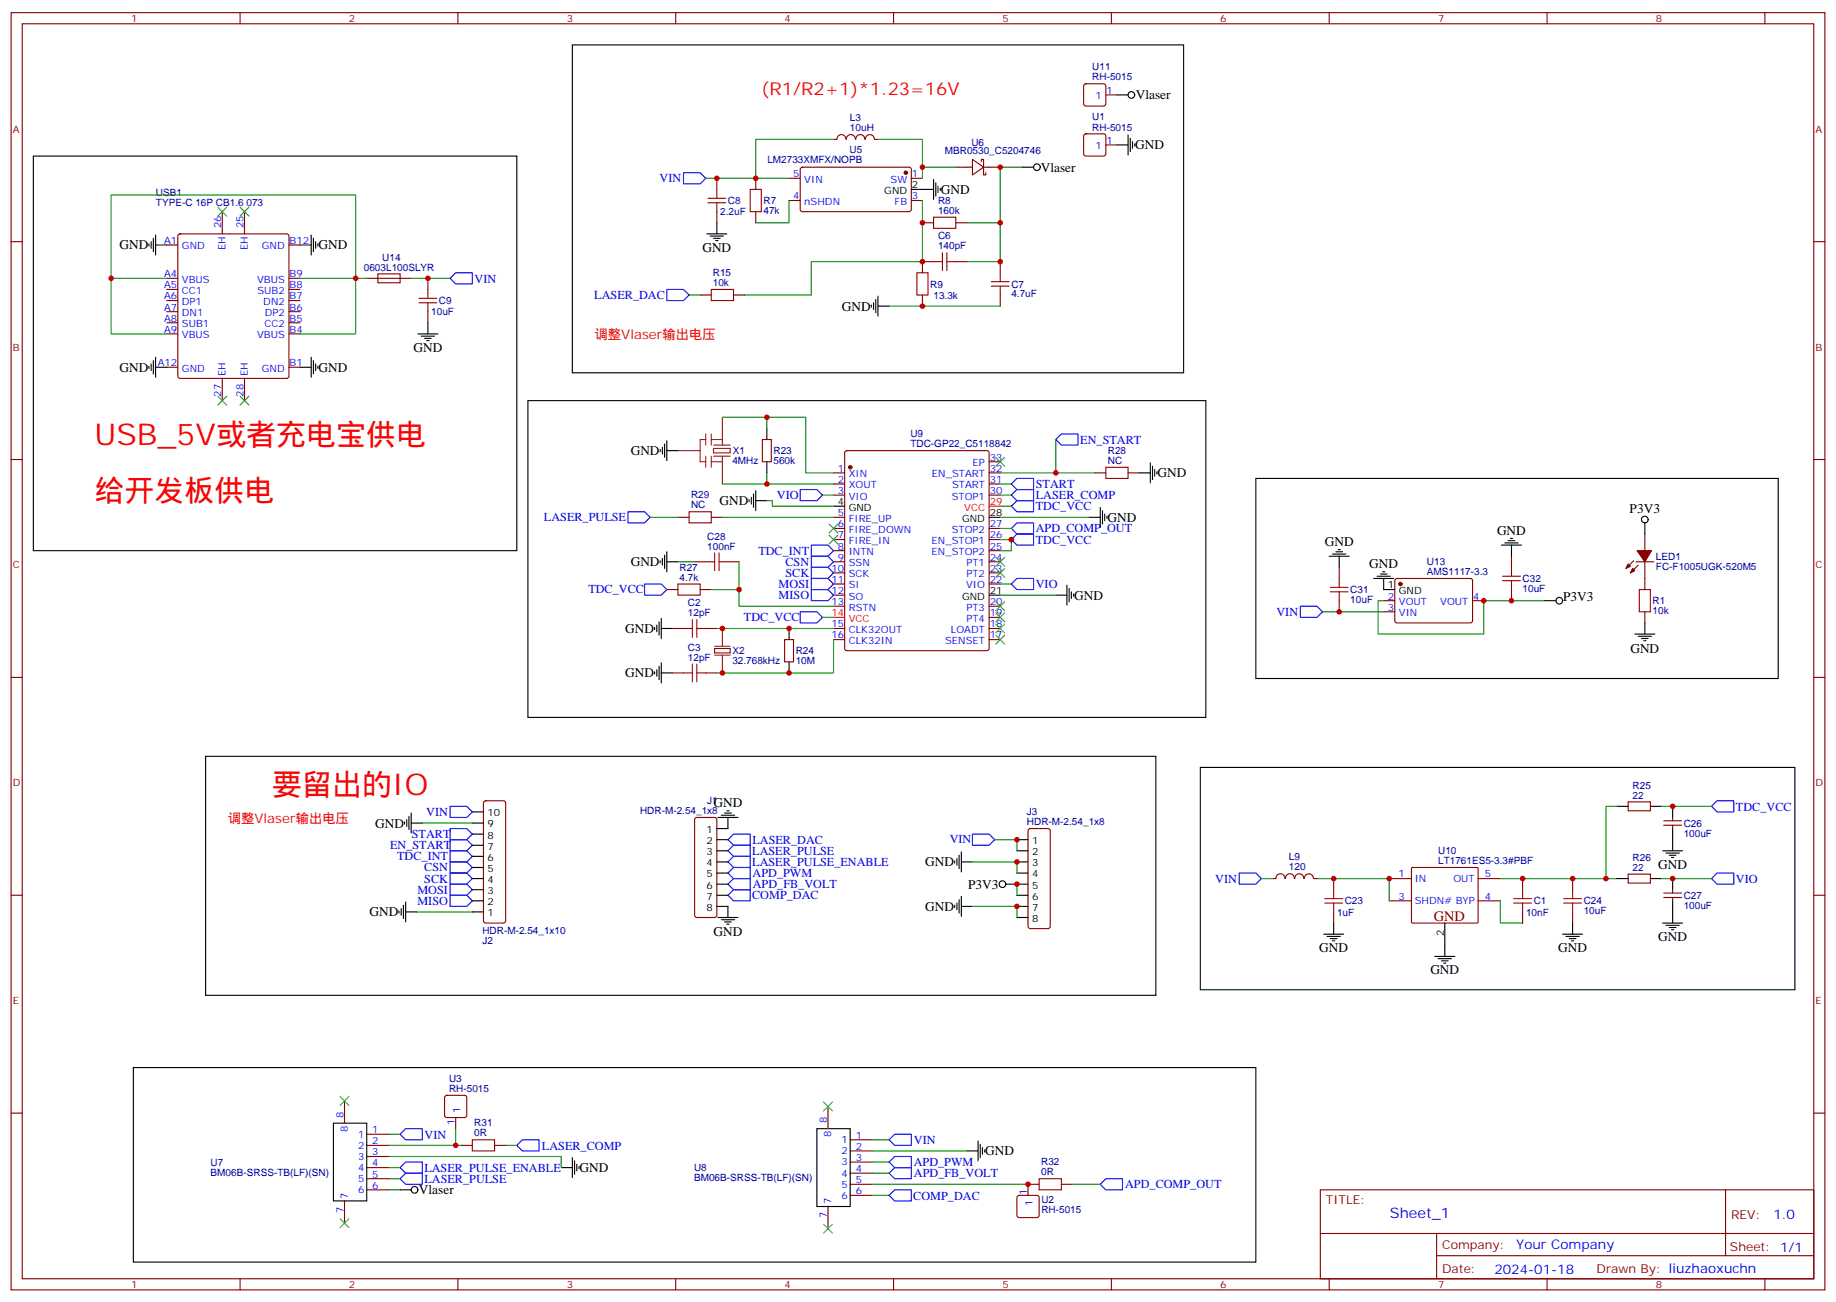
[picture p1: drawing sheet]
<svg xmlns="http://www.w3.org/2000/svg" width="583mm" height="413mm" viewBox="0 0 583 413" stroke-linecap="round" stroke-linejoin="round" font-family="sans-serif">
<g fill="none" stroke="#870000" stroke-width=".35">
<path d="M3.5 4h575.8v405.4h-575.8zM7.1 7.5h568.6v398.3h-568.6zM76.2 4v3.5M145.3 4v3.5M214.5 4v3.5M283.6 4v3.5M352.8 4v3.5M421.9 4v3.5M491.1 4v3.5M560.2 4v3.5M344.2 26.8l.5-.2h5.6l.5 .2 .2 .5v5.6l-.2 .5-.5 .3h-5.6l-.5-.3-.2-.5v-5.6zM351 30.1h3.5"/>
<path d="M227.5 56.6v3.5M239.9 56.6v3.5M250.5 56.6h3.5M254.2 53.3l.5-.2h34.1l.5 .7-.1 12.9-.6 .5-34.2-.1-.4-.6v-12.7zM264.6 44.2h1M265.7 44.2a1.41 1.41 0 0 1 1.4-1.5 1.41 1.41 0 0 1 1.4 1.5M268.7 44.2a1.41 1.41 0 0 1 1.4-1.5 1.41 1.41 0 0 1 1.4 1.5M271.7 44.2a1.41 1.41 0 0 1 1.4-1.5 1.41 1.41 0 0 1 1.4 1.5M274.7 44.2a1.41 1.41 0 0 1 1.4-1.5 1.41 1.41 0 0 1 1.4 1.5M277.6 44.2h1.1M289.3 56.6h3.5M303.4 53.1h5.3"/>
<path d="M308.7 50.6l3.5 2.5-3.5 2.4zM311.5 51.3v-.7h.7v4.9h.7v-.7M312.2 53.1h5.3M344.2 42.7l.5-.2h5.6l.5 .2 .2 .5v5.6l-.2 .5-.5 .2h-5.6l-.5-.2-.2-.5v-5.6zM351 46h3.5M3.5 76.7h3.6M52.9 77.8h3.5M56.7 74.4l.4-.2h33.9l.5 .2 .2 .5v44.5l-.2 .5-.5 .2h-33.9l-.4-.2-.3-.5v-44.5zM70.6 67.2v7M77.6 67.2v7M91.7 77.8h3.5M227.5 67.2v3.5"/>
<path d="M239.9 67.2v3.5M250.5 63.6h3.5M289.3 63.6h3.5M292.8 70.7h3.5M303.4 70.7h3.5M575.7 76.7h3.6M52.9 98.9h3.5M52.9 95.4h3.5M52.9 91.9h3.5M52.9 88.3h3.5M91.7 98.9h3.5M91.7 95.4h3.5"/>
<path d="M91.7 91.9h3.5M91.7 88.3h3.5M116.4 88.3h14.1M135.8 88.3v3.6M135.8 98.9v3.5M222.2 93.6h3.6M232.8 93.6h3.6M292.8 93.6v3.6M296.3 83h-3.5v3.6M303.4 83h3.5M317.5 83v3.6M317.5 93.6v3.6"/>
<path d="M52.9 116.6h3.5M52.9 106h3.5M52.9 102.4h3.5M91.7 116.6h3.5M91.7 106h3.5M91.7 102.4h3.5M70.6 120.1v7M77.6 120.1v7M242 139.5h2.8v7h-2.8zM3.5 145.8h3.6M264.6 150.1h3.5M264.6 153.6h3.5"/>
<path d="M264.6 157.1h3.5M268.3 143.2l.5-.2h44.5l.5 .2 .2 .5v62.1l-.3 .5-.4 .2h-44.5l-.5-.2-.2-.5v-62.1zM314 150.1h3.5M314 153.6h3.5M314 157.1h3.5M314 146.5h3.5M347.5 150.1h3.5M358.1 150.1h3.5M575.7 145.8h3.6M215.2 164.2h3.5M220.5 178.3h3.5M225.8 164.2h3.5"/>
<path d="M231.1 178.3h3.5M264.6 164.2h3.5M264.6 167.7h3.5M264.6 171.2h3.5M264.6 174.8h3.5M264.6 178.3h3.5M314 167.7h3.5M314 171.2h3.5M314 174.8h3.5M314 178.3h3.5M479.8 176.5v3.6M518.6 177.9l-2.5 2.5"/>
<path d="M519.3 178.3h5.6M520 179.4l-2.5 2.4M522.1 169.5v5.3M522.1 178.3v8.8M211.7 187.1h3.5M213.4 199.5h3.6M222.2 187.1h3.6M224 199.5h3.5M264.6 181.8h3.5M264.6 185.3h3.5M264.6 188.9h3.5M264.6 192.4h3.5"/>
<path d="M264.6 199.5h3.5M314 181.8h3.5M314 185.3h3.5M314 192.4h3.5M314 199.5h3.5M314 195.9h3.5M425.1 180.1v3.5M425.1 190.6v3.6M439.2 190.6h3.5M439.2 194.2h3.5M443 183.8l.4-.2h23.6l.4 .7v13l-.7 .4-23.5-.1-.5-.6v-12.7zM467.4 190.6h3.6"/>
<path d="M479.8 187.1v3.5M522.1 194.2v3.5M3.5 215h3.6M213.4 213.6h3.6M224 213.6h3.5M226.8 205.8h5v1.4h-5zM249.1 203h2.8v7h-2.8zM264.6 203h3.5M314 203h3.5M575.7 215h3.6M153.7 254.3l.5-.2h5.6l.5 .2 .2 .5v37.4l-.2 .5-.5 .2h-5.6l-.5-.2-.2-.5v-37.4zM220.7 259.6l.5-.2h5.6l.5 .2 .2 .5v30.4l-.2 .5-.5 .2h-5.6l-.5-.3-.2-.4v-30.4z"/>
<path d="M516.8 254.5h7.1v2.8h-7.1zM530.9 259.4v1.1M326.6 263.2l.4-.2h5.7l.5 .2 .2 .5v30.3l-.3 .5-.4 .2h-5.7l-.5-.2-.2-.5v-30.3zM403.9 278.8h1.1M405 278.8a1.41 1.41 0 0 1 1.4-1.5 1.41 1.41 0 0 1 1.4 1.5M408 278.8a1.41 1.41 0 0 1 1.4-1.5 1.41 1.41 0 0 1 1.4 1.5M411 278.8a1.41 1.41 0 0 1 1.4-1.5 1.41 1.41 0 0 1 1.4 1.5M414.1 278.8a1.41 1.41 0 0 1 1.4-1.5 1.41 1.41 0 0 1 1.4 1.5M417 278.8h1M423.3 278.8v3.6M441 278.8h7M448.1 275.5l.3-.2 20.6 .1 .2 .3-.1 17.1-.3 .1h-20.6l-.2-.3z"/>
<path d="M469.2 278.8h7M483.3 278.8v3.6M499.2 278.8v3.6M516.8 277.4h7.1v2.8h-7.1zM528.1 261.9h5.7M528.1 260.5h5.7M530.9 261.9v1.1M3.5 284.1h3.6M423.3 289.4v3.5M441 285.9h7M469.2 285.9h7M483.3 289.4v3.5"/>
<path d="M499.2 289.4v3.5M528.1 284.8h5.7M528.1 283.4h5.7M530.9 282.4v1M530.9 284.8v1.1M575.7 284.1h3.6M3.5 353.3h3.6M109.4 349.4v7M116.4 360h7.1M141.3 347.8l.5-.2h5.7l.5 .2 .2 .5v5.7l-.3 .5-.4 .2h-5.7l-.5-.3-.2-.4v-5.7zM144.6 354.7v3.5M262.8 351.2v7"/>
<path d="M575.7 353.3h3.6M116.4 363.5h7.1M116.4 367h7.1M116.4 370.6h7.1M116.4 374.1h7.1M116.4 377.6h7.1M146.4 363.5h3.5M157 363.5h3.5M269.9 361.7h7M269.9 365.3h7M269.9 368.8h7M269.9 372.3h7"/>
<path d="M269.9 375.8h7M269.9 379.4h7M323 379.6l.5-.2h5.6l.5 .2 .2 .5v5.6l-.2 .5-.5 .2h-5.6l-.5-.2-.2-.5v-5.6zM329.8 375.8h-3.5v3.6M336.9 375.8h3.5M419.1 377.6h156.6v28.2h-156.6zM547.7 377.6v20.9M109.4 381.1v7.1M262.8 382.9v7.1M419.1 391.5h156.5M456 398.5h119.6M456 391.5v14.1"/>
<path d="M76.2 405.8v3.6M145.3 405.8v3.6M214.5 405.8v3.6M283.6 405.8v3.6M352.8 405.8v3.6M421.9 405.8v3.6M491.1 405.8v3.6M560.2 405.8v3.6"/>
</g>
<g fill="#870000" stroke="#870000" stroke-width=".35">
<path d="M518.2 180.4l.7 .7-1.4 .7z"/>
<path d="M516.8 179l.7 .7-1.4 .7z"/>
<path d="M519.6 174.8h4.6l-2.1 3.5z"/>
<circle cx="287.5" cy="54.8" r=".53"/>
<circle cx="269.9" cy="148.3" r=".53"/>
<circle cx="444.5" cy="185.3" r=".53"/>
</g>
<g fill="none" stroke="#000" stroke-width=".35">
<path d="M181.7 14.3h194v104h-194zM354.5 30.1h3.6M10.6 49.5h153.4v125.3h-153.4zM296.3 56.9v6.4M297 58v4.2M297.7 59.1v2.1M298.4 59.8v.7M324.6 53.1h3.5M354.5 46h3.6M358.1 42.8v6.4M358.8 43.9v4.2M359.5 44.9v2.2"/>
<path d="M360.2 45.6v.8M47.3 77.4v.7M48 76.7v2.1M48.7 75.6v4.3M49.4 77.8h3.5M49.4 74.6v6.3M95.2 77.8h3.6M98.8 74.6v6.3M99.5 75.6v4.3M100.2 76.7v2.1M100.9 77.4v.7M224.4 74.2h6.3"/>
<path d="M225.4 74.9h4.3M226.5 75.6h2.1M227.2 76.3h.7M227.5 70.7v3.5M289.3 60.1h7M276.6 96.8v.7M277.3 96.1v2.1M278 95v4.3M278.7 97.2h3.5M278.7 94v6.3M47.3 116.2v.7M48 115.5v2.1"/>
<path d="M48.7 114.4v4.3M49.4 113.4v6.3M49.4 116.6h3.5M95.2 116.6h3.6M98.8 113.4v6.3M99.5 114.4v4.3M100.2 115.5v2.1M100.9 116.2v.7M132.6 106h6.4M133.7 106.7h4.2M134.8 107.4h2.1M135.5 108.1h.7"/>
<path d="M135.8 102.4v3.6M167.6 127.1h215.2v100.6h-215.2zM211.7 139.8v6.4M243.4 136v3.5M209.5 142.7v.7M210.3 142v2.1M211 140.9v4.2M211.7 143h3.5M237.8 158.5v.7M238.5 157.8v2.1M239.2 156.8v4.2M239.9 158.9h3.5"/>
<path d="M239.9 155.7v6.4M243.4 146.5v3.6M361.6 150.1h3.5M365.1 146.9v6.3M365.8 148v4.2M366.5 149v2.1M367.2 149.7v.7M398.6 151.8h165.8v63.5h-165.8zM209.5 177.9v.7M210.3 177.2v2.2M211 176.2v4.2M211.7 175.1v6.4"/>
<path d="M211.7 178.3h3.5M264.6 160.7h3.5M314 164.2h3.5M345.7 164.2h3.5M349.2 161v6.4M350 162.1v4.2M350.7 163.1v2.1M351.4 163.8v.7M421.9 176.5h6.4M423 175.8h4.2M424 175.1h2.2M424.7 174.4h.7"/>
<path d="M425.1 176.5v3.6M476.6 173h6.4M477.7 172.3h4.2M478.7 171.6h2.1M479.4 170.9h.7M479.8 173v3.5M522.1 165.9v3.6M207.8 199.1v.7M208.5 198.4v2.1M209.2 197.3v4.3M209.9 199.5h3.5M209.9 196.3v6.3"/>
<path d="M250.5 199.5v3.5M314 188.9h3.5M335.1 188.9h3.6M338.7 185.7v6.4M339.4 186.8v4.2M340.1 187.8v2.1M340.8 188.5v.7M436 183.6h6.4M437.1 182.9h4.2M438.1 182.2h2.2M438.9 181.5h.7M439.2 183.6v3.5h3.5"/>
<path d="M490.4 190.6h3.5M522.1 197.7v3.5M207.8 213.2v.7M208.5 212.5v2.1M209.2 211.5v4.2M209.9 210.4v6.3M209.9 213.6h3.5M250.5 210v3.6M518.9 201.2h6.4M520 201.9h4.2M521.1 202.6h2.1M521.8 203.3h.7"/>
<path d="M65.3 240h301.6v75.9h-301.6zM129.8 259.1v4.2M130.5 258v6.4M149.9 257.7h3.6M227.9 259.4h6.3M229 258.7h4.2M230 258h2.1M230.7 257.3h.7M231.1 259.4v3.6h-3.6M381 243.6h188.7v70.5h-188.7zM513.3 255.9h3.5M523.9 255.9h3.5"/>
<path d="M530.9 255.9v3.5M128.4 260.8v.7M129.1 260.1v2.2M130.5 261.2h3.6M149.9 278.8h3.6M149.9 275.3h3.6M149.9 271.8h3.6M149.9 268.3h3.6M149.9 264.7h3.6M149.9 261.2h3.6M227.5 270h3.6M227.5 273.5h3.6"/>
<path d="M227.5 266.5h3.6M227.5 277.1h3.6M303 273.2v.7M303.7 272.5v2.1M304.4 271.4v4.3M305.2 273.5h3.5M305.2 270.4v6.3M322.8 270h3.5M322.8 273.5h3.5M322.8 266.5h3.5M322.8 277.1h3.5M513.3 278.8h3.5"/>
<path d="M523.9 278.8h3.5M527.8 270h6.3M528.8 270.7h4.2M529.9 271.4h2.1M530.6 272.1h.7M530.9 263v7M530.9 278.8v3.6M126.6 289.1v.7M127.4 288.4v2.1M128.1 287.3v4.2M128.8 289.4h3.5M128.8 286.2v6.4"/>
<path d="M149.9 289.4h3.6M149.9 285.9h3.6M149.9 282.4h3.6M227.5 280.6h3.6M227.5 284.1h3.6M227.5 287.7h3.6v3.5M227.9 291.2h6.3M229 291.9h4.2M230 292.6h2.1M230.7 293.3h.7M303 287.3v.7M303.7 286.6v2.1"/>
<path d="M304.4 285.5v4.3M305.2 284.5v6.3M305.2 287.7h3.5M319.3 280.6h7M322.8 284.1h3.5M322.8 287.7h3.5M322.8 291.2h3.5M420.2 296.5h6.3M421.2 297.2h4.2M422.3 297.9h2.1M423 298.6h.7M423.3 292.9v3.6"/>
<path d="M458.6 292.9v10.6M496 296.5h6.4M497.1 297.2h4.2M498.1 297.9h2.1M498.8 298.6h.7M499.2 292.9v3.6M527.8 292.9h6.3M528.8 293.7h4.2M529.9 294.4h2.1M530.6 295.1h.7M530.9 285.9v7M455.4 303.5h6.4"/>
<path d="M456.5 304.2h4.2M457.6 304.9h2.1M458.3 305.6h.7M42.3 338.8h356.3v61.7h-356.3zM105.8 356.4h10.6v24.7h-10.6zM259.3 358.2h10.6v24.7h-10.6zM127 377.6h3.5M178.2 370.6h3.5M181.7 367.4v6.3M182.4 368.4v4.3M183.1 369.5v2.1M183.8 370.2v.7"/>
<path d="M306.9 365.3h3.5M310.4 362.1v6.3M311.1 363.1v4.3M311.9 364.2v2.1M312.6 364.9v.7"/>
<circle cx="359.1" cy="30.1" r="1.06"/>
<circle cx="329.1" cy="53.1" r="1.06"/>
<circle cx="522.1" cy="164.9" r="1.06"/>
<circle cx="494.9" cy="190.6" r="1.06"/>
<circle cx="318.2" cy="280.6" r="1.06"/>
<circle cx="131.6" cy="377.6" r="1.06"/>
</g>
<g fill="none" stroke="#a10000" stroke-width=".35">
<path d="M224.7 64.3h5.7M224.7 62.9h5.7M227.5 60.1v2.8M227.5 64.3v2.9M238.1 60.1h3.6v7.1h-3.6zM296.3 68.9h7.1v3.6h-7.1zM119.9 86.9h7.1v2.8h-7.1zM133 96.1h5.6M133 94.7h5.6M135.8 91.9v2.8M135.8 96.1v2.8M225.8 91.9h7v3.5h-7z"/>
<path d="M291 86.6h3.6v7h-3.6zM296.3 83h2.9M299.2 80.2v5.7M300.6 83h2.8M300.6 80.2v5.7M314.7 90.8h5.6M314.7 89.4h5.6M317.5 86.6v2.8M317.5 90.8v2.8M351 148.3h7.1v3.5h-7.1zM218.7 162.4h7.1v3.5h-7.1zM224 178.3h2.8"/>
<path d="M226.8 175.5v5.6M228.2 175.5v5.6M228.2 178.3h2.9M215.2 185.3h7v3.6h-7zM217 199.5h2.8M219.8 196.6v5.7M221.2 199.5h2.8M221.2 196.6v5.7M422.3 187.8h5.6M422.3 186.4h5.6M425.1 183.6v2.8M425.1 187.8v2.8"/>
<path d="M477 184.3h5.6M477 182.9h5.6M479.8 180.1v2.8M479.8 184.3v2.8M520.3 187.1h3.6v7.1h-3.6zM217 213.6h2.8M219.8 210.7v5.7M221.2 210.7v5.7M221.2 213.6h2.8M420.5 286.6h5.7M420.5 285.2h5.7M423.3 282.4v2.8"/>
<path d="M423.3 286.6v2.8M480.5 286.6h5.6M480.5 285.2h5.6M483.3 282.4v2.8M483.3 286.6v2.8M496.4 286.6h5.6M496.4 285.2h5.6M499.2 282.4v2.8M499.2 286.6v2.8M149.9 361.7h7.1v3.6h-7.1zM329.8 374.1h7.1v3.5h-7.1z"/>
</g>
<g fill="none" stroke="#008700" stroke-width=".35">
<path d="M224 56.6h26.5M264.6 44.2h-24.7v12.4M278.7 44.2h14.1v12.4M292.8 53.1h10.6M324.6 53.1h-7.1v17.6h-10.6M250.5 63.6v7.1h-10.6M292.8 63.6v19.4h-35.3v10.6h-21.1M317.5 70.7v12.3h-10.6M35.3 88.3v-26.4h77.6v44.1h-17.7M52.9 88.3h-17.6v17.7h17.6M95.2 88.3h21.2M130.5 88.3h12.4"/>
<path d="M218.7 93.6h3.5M282.2 97.2h35.3M229.3 132.4h14.1v3.6M243.4 132.4h12.4v17.7h8.8M335.1 139.5v10.6M229.3 153.6h35.3M243.4 158.9h1.8v1.8h19.4M243.4 150.1v3.5M261.1 157.1h3.5M317.5 153.6h3.5M317.5 157.1h3.5M317.5 150.1h30"/>
<path d="M206.4 164.2h8.8M215.2 178.3h5.3M229.3 164.2h35.3M234.6 178.3v8.8h-8.8M317.5 171.2h3.5v3.6h-3.5M317.5 160.7h3.5M317.5 164.2h28.2M317.5 167.7h3.5M227.5 199.5h37.1M234.6 187.1v5.3h30M261.1 195.9h3.5M317.5 185.3h3.5"/>
<path d="M317.5 188.9h17.6M419.8 194.2h19.4M439.2 190.6h-1.8v10.6h33.6v-10.6h19.4M264.6 203v10.6h-37.1M513.3 255.9h-3.5v22.9M527.4 255.9h15.9M134.1 261.2h15.8M308.7 273.5h14.1v3.6M315.7 266.5h7.1v3.5M400.4 278.8h3.5M418 278.8h23v7.1M476.2 278.8h37.1"/>
<path d="M527.4 278.8h15.9M132.3 289.4h17.6M308.7 287.7h14.1v3.5M322.8 280.6v3.5M476.2 285.9v7h7.1M123.5 360h3.5M144.6 358.2v5.3M123.5 367h54.7v3.6M123.5 370.6h3.5M123.5 374.1h3.5M123.5 377.6h3.5M123.5 363.5h22.9"/>
<path d="M160.5 363.5h3.5M276.9 361.7h5.3M276.9 365.3h30M276.9 368.8h5.3M276.9 372.3h5.3M276.9 379.4h5.3M276.9 375.8h49.4M340.4 375.8h8.8"/>
</g>
<g fill="none" stroke="#00f" stroke-width=".35">
<path d="M217 54.8h5.2l1.8 1.8-1.8 1.7h-5.2zM142.9 88.3l1.7-1.7h5.3v3.5h-5.3zM211.7 91.9h5.3l1.7 1.7-1.7 1.8h-5.3zM335.1 139.5l1.8-1.8h5.3v3.6h-5.3zM254 155.4h5.3l1.8 1.7-1.8 1.8h-5.3zM322.8 158.9h5.3v3.5h-5.3l-1.8-1.7zM322.8 155.4h5.3v3.5h-5.3l-1.8-1.8zM322.8 151.8h5.3v3.6h-5.3l-1.8-1.8zM199.3 162.4h5.3l1.8 1.8-1.8 1.7h-5.3zM257.5 173h5.3l1.8 1.8-1.8 1.7h-5.3zM257.5 176.5h5.3l1.8 1.8-1.8 1.8h-5.3zM321 171.2l1.8-1.7h5.3v3.5h-5.3z"/>
<path d="M322.8 165.9h5.3v3.6h-5.3l-1.8-1.8zM204.6 185.3h5.3l1.8 1.8-1.8 1.8h-5.3zM254 194.2h5.3l1.8 1.7-1.8 1.8h-5.3zM257.5 180.1h5.3l1.8 1.7-1.8 1.8h-5.3zM257.5 183.6h5.3l1.8 1.7-1.8 1.8h-5.3zM257.5 187.1h5.3l1.8 1.8-1.8 1.7h-5.3zM322.8 183.6h5.3v3.5h-5.3l-1.8-1.8zM412.7 192.4h5.3l1.8 1.8-1.8 1.7h-5.3zM142.9 255.9h5.3l1.7 1.8-1.7 1.7h-5.3zM543.3 255.9l1.7-1.8h5.3v3.6h-5.3zM142.9 270h5.3l1.7 1.8-1.7 1.7h-5.3zM142.9 273.5h5.3l1.7 1.8-1.7 1.8h-5.3z"/>
<path d="M142.9 277.1h5.3l1.7 1.7-1.7 1.8h-5.3zM142.9 266.5h5.3l1.7 1.8-1.7 1.7h-5.3zM142.9 263h5.3l1.7 1.7-1.7 1.8h-5.3zM231.1 266.5l1.7-1.8h5.3v3.6h-5.3zM231.1 273.5l1.7-1.7h5.3v3.5h-5.3zM232.8 268.3h5.3v3.5h-5.3l-1.7-1.8zM232.8 275.3h5.3v3.5h-5.3l-1.7-1.7zM308.7 264.7h5.3l1.7 1.8-1.7 1.8h-5.3zM393.3 277.1h5.3l1.8 1.7-1.8 1.8h-5.3zM543.3 278.8l1.7-1.7h5.3v3.5h-5.3zM142.9 280.6h5.3l1.7 1.8-1.7 1.7h-5.3zM142.9 284.1h5.3l1.7 1.8-1.7 1.8h-5.3z"/>
<path d="M231.1 280.6l1.7-1.8h5.3v3.6h-5.3zM231.1 284.1l1.7-1.7h5.3v3.5h-5.3zM128.8 358.2h5.3v3.5h-5.3l-1.8-1.7zM127 374.1l1.8-1.8h5.3v3.5h-5.3zM127 370.6l1.8-1.8h5.3v3.5h-5.3zM164 363.5l1.8-1.8h5.3v3.6h-5.3zM282.2 361.7l1.8-1.7h5.3v3.5h-5.3zM282.2 368.8l1.8-1.8h5.3v3.6h-5.3zM282.2 379.4l1.8-1.8h5.3v3.5h-5.3zM282.2 372.3l1.8-1.7h5.3v3.5h-5.3zM349.2 375.8l1.8-1.7h5.3v3.5h-5.3z"/>
</g>
<path d="M314 160.7h3.5M264.6 195.9h3.5" fill="none" stroke="#f00" stroke-width=".35"/>
<g fill="none" stroke="#8c2424" stroke-width=".35">
<path d="M224 137.7v3.6M224 139.5h-1.8v7h1.8M225.8 137.7v3.6M225.8 139.5h3.5M229.3 132.4v8.9M215.2 143h7M224 144.8v3.5M225.8 144.8v3.5M225.8 146.5h3.5M226.5 142.3h5.3v1.4h-5.3zM226.5 141.3h5.3M226.5 144.8h5.3"/>
<path d="M229.3 144.8v8.8M229.3 199.5v5.6M226.8 207.9h5M226.8 205.1h5M229.3 207.9v5.7"/>
</g>
<g fill="none" stroke="#3c3" stroke-width=".35">
<path d="M69.1 65.8l2.9 2.8M72 65.8l-2.9 2.8M76.2 65.8l2.8 2.8M79 65.8l-2.8 2.8M69.1 125.7l2.9 2.9M72 125.7l-2.9 2.9M76.2 125.7l2.8 2.9M79 125.7l-2.8 2.9M316.1 145.1l2.8 2.9M318.9 145.1l-2.8 2.9M263.2 166.3l2.8 2.8M263.2 169.8l2.8 2.8"/>
<path d="M266 166.3l-2.8 2.8M266 169.8l-2.8 2.8M316.1 176.9l2.8 2.8M318.9 176.9l-2.8 2.8M316.1 198l2.8 2.9M316.1 194.5l2.8 2.8M316.1 191l2.8 2.8M316.1 180.4l2.8 2.8M318.9 198l-2.8 2.9M318.9 194.5l-2.8 2.8M318.9 191l-2.8 2.8M318.9 180.4l-2.8 2.8"/>
<path d="M316.1 201.6l2.8 2.8M318.9 201.6l-2.8 2.8M107.9 348l2.9 2.8M110.8 348l-2.9 2.8M261.4 349.7l2.8 2.9M264.2 349.7l-2.8 2.9M107.9 386.8l2.9 2.8M110.8 386.8l-2.9 2.8M261.4 388.5l2.8 2.9M264.2 388.5l-2.8 2.9"/>
</g>
<g fill="#c00">
<circle cx="292.8" cy="53.1" r=".88"/>
<circle cx="317.5" cy="53.1" r=".88"/>
<circle cx="292.8" cy="83" r=".88"/>
<circle cx="292.8" cy="70.7" r=".88"/>
<circle cx="317.5" cy="70.7" r=".88"/>
<circle cx="317.5" cy="83" r=".88"/>
<circle cx="292.8" cy="97.2" r=".88"/>
<circle cx="239.9" cy="56.6" r=".88"/>
<circle cx="227.5" cy="56.6" r=".88"/>
<circle cx="423.3" cy="278.8" r=".88"/>
<circle cx="441" cy="278.8" r=".88"/>
<circle cx="499.2" cy="278.8" r=".88"/>
<circle cx="509.8" cy="278.8" r=".88"/>
<circle cx="530.9" cy="255.9" r=".88"/>
<circle cx="530.9" cy="278.8" r=".88"/>
<circle cx="243.4" cy="153.6" r=".88"/>
<circle cx="243.4" cy="132.4" r=".88"/>
<circle cx="250.5" cy="199.5" r=".88"/>
<circle cx="250.5" cy="213.6" r=".88"/>
<circle cx="229.3" cy="213.6" r=".88"/>
<circle cx="229.3" cy="199.5" r=".88"/>
<circle cx="234.6" cy="187.1" r=".88"/>
<circle cx="321" cy="171.2" r=".88"/>
<circle cx="335.1" cy="150.1" r=".88"/>
<circle cx="425.1" cy="194.2" r=".88"/>
<circle cx="479.8" cy="190.6" r=".88"/>
<circle cx="471" cy="190.6" r=".88"/>
<circle cx="112.9" cy="88.3" r=".88"/>
<circle cx="35.3" cy="88.3" r=".88"/>
<circle cx="135.8" cy="88.3" r=".88"/>
<circle cx="483.3" cy="278.8" r=".88"/>
<circle cx="326.3" cy="375.8" r=".88"/>
<circle cx="144.6" cy="363.5" r=".88"/>
<circle cx="322.8" cy="273.5" r=".88"/>
<circle cx="322.8" cy="280.6" r=".88"/>
<circle cx="322.8" cy="266.5" r=".88"/>
<circle cx="322.8" cy="287.7" r=".88"/>
</g>
<g font-size="9.5" fill="#f00">
<text x="30" y="141.3">USB_5V或者充电宝供电</text>
<text x="30" y="158.9">给开发板供电</text>
<text x="86.4" y="252.4">要留出的IO</text>
</g>
<text font-size="5.6" fill="#f00" x="241.7" y="30.1">(R1/R2+1)*1.23=16V</text>
<text font-size="4.6" fill="#800" x="455.1" y="292.2">GND</text>
<text font-size="4.6" fill="#00f" x="441.2" y="386.6">Sheet_1</text>
<g font-size="4.2">
<text x="360.5" y="31.6">Vlaser</text>
<text x="360.4" y="47.4">GND</text>
<text x="330.4" y="54.5">Vlaser</text>
<text x="298.6" y="61.5">GND</text>
<text x="37.9" y="79.2">GND</text>
<text x="101.1" y="79.2">GND</text>
<text x="223" y="79.9">GND</text>
<text x="267.2" y="98.6">GND</text>
<text x="131.2" y="111.6">GND</text>
<text x="37.9" y="118">GND</text>
<text x="101.1" y="118">GND</text>
<text x="200.2" y="144.4">GND</text>
<text x="367.4" y="151.5">GND</text>
<text x="228.4" y="160.3">GND</text>
<text x="351.5" y="165.6">GND</text>
<text x="517.3" y="162.7">P3V3</text>
<text x="420.5" y="173.3">GND</text>
<text x="475.2" y="169.7">GND</text>
<text x="200.2" y="179.7">GND</text>
<text x="434.6" y="180.3">GND</text>
<text x="341" y="190.3">GND</text>
<text x="496.2" y="190.6">P3V3</text>
<text x="198.4" y="200.9">GND</text>
<text x="517.5" y="207.3">GND</text>
<text x="198.4" y="215">GND</text>
<text x="226.5" y="256.2">GND</text>
<text x="119.1" y="262.6">GND</text>
<text x="293.7" y="274.9">GND</text>
<text x="526.3" y="275.7">GND</text>
<text x="307.3" y="282">P3V3</text>
<text x="117.3" y="290.8">GND</text>
<text x="293.7" y="289">GND</text>
<text x="226.5" y="297.2">GND</text>
<text x="526.3" y="298.6">GND</text>
<text x="418.7" y="302.1">GND</text>
<text x="494.6" y="302.1">GND</text>
<text x="454" y="309.2">GND</text>
<text x="184" y="372">GND</text>
<text x="312.7" y="366.7">GND</text>
<text x="133" y="379">Vlaser</text>
</g>
<g font-size="4.2" fill="#f00">
<text x="188.7" y="107.7">调整Vlaser输出电压</text>
<text x="72.3" y="261.2">调整Vlaser输出电压</text>
</g>
<g font-size="4.2" fill="#00f">
<text x="562.9" y="386.9">1.0</text>
<text x="481.3" y="396.4">Your Company</text>
<text x="474.4" y="404.2">2024-01-18</text>
</g>
<g font-size="3.9" fill="#00f">
<text x="209.4" y="57.8">VIN</text>
<text x="150.6" y="89.7">VIN</text>
<text x="188.6" y="94.9">LASER_DAC</text>
<text x="342.9" y="140.8">EN_START</text>
<text x="328.8" y="154.9">START</text>
<text x="246.6" y="158.3">VIO</text>
<text x="328.8" y="162">TDC_VCC</text>
<text x="328.8" y="158.4">LASER_COMP</text>
<text x="172.7" y="165.4">LASER_PULSE</text>
<text x="328.8" y="172.6">TDC_VCC</text>
<text x="328.8" y="169">APD_COMP_OUT</text>
<text x="240.7" y="176">TDC_INT</text>
<text x="249.3" y="179.5">CSN</text>
<text x="249.3" y="183.1">SCK</text>
<text x="186.8" y="188.3">TDC_VCC</text>
<text x="247.2" y="186.6">MOSI</text>
<text x="247.2" y="190.1">MISO</text>
<text x="328.8" y="186.7">VIO</text>
<text x="236.1" y="197.1">TDC_VCC</text>
<text x="405.2" y="195.4">VIN</text>
<text x="551" y="257.2">TDC_VCC</text>
<text x="135.3" y="258.9">VIN</text>
<text x="123.8" y="269.5">EN_START</text>
<text x="130.7" y="265.9">START</text>
<text x="238.8" y="267.8">LASER_DAC</text>
<text x="301.5" y="267.7">VIN</text>
<text x="126.1" y="273">TDC_INT</text>
<text x="238.8" y="274.8">LASER_PULSE_ENABLE</text>
<text x="238.8" y="271.4">LASER_PULSE</text>
<text x="134.7" y="276.5">CSN</text>
<text x="134.7" y="280.1">SCK</text>
<text x="238.9" y="278.4">APD_PWM</text>
<text x="239" y="281.9">APD_FB_VOLT</text>
<text x="385.8" y="280.1">VIN</text>
<text x="551" y="280.2">VIO</text>
<text x="132.5" y="283.6">MOSI</text>
<text x="132.5" y="287.1">MISO</text>
<text x="238.8" y="285.4">COMP_DAC</text>
<text x="134.8" y="361.3">VIN</text>
<text x="172" y="364.9">LASER_COMP</text>
<text x="290.1" y="363.1">VIN</text>
<text x="134.7" y="371.8">LASER_PULSE_ENABLE</text>
<text x="290" y="370.1">APD_PWM</text>
<text x="134.7" y="375.4">LASER_PULSE</text>
<text x="290.1" y="373.6">APD_FB_VOLT</text>
<text x="357.1" y="377.1">APD_COMP_OUT</text>
<text x="289.9" y="380.7">COMP_DAC</text>
</g>
<g font-size="3.9" fill="#800">
<text x="420.9" y="382.2">TITLE:</text>
<text x="549.5" y="386.9">REV:</text>
<text x="457.8" y="396.4">Company:</text>
<text x="549.1" y="397">Sheet: 1/1</text>
<text x="457.8" y="404.1">Date:</text>
<text x="506.8" y="404.2">Drawn By: liuzhaoxuchn</text>
</g>
<g font-size="3.2" fill="#800">
<text x="41.6" y="7">1</text>
<text x="110.8" y="7">2</text>
<text x="179.9" y="7">3</text>
<text x="249.1" y="7">4</text>
<text x="318.2" y="7">5</text>
<text x="387.3" y="7">6</text>
<text x="456.5" y="7">7</text>
<text x="525.6" y="7">8</text>
<text x="4.1" y="42.1">A</text>
<text x="576.3" y="42.1">A</text>
<text x="4.1" y="111.3">B</text>
<text x="576.3" y="111.3">B</text>
<text x="4.1" y="180.4">C</text>
<text x="576.3" y="180.4">C</text>
<text x="4.1" y="249.6">D</text>
<text x="576.3" y="249.6">D</text>
<text x="4.1" y="318.7">E</text>
<text x="576.3" y="318.7">E</text>
<text x="41.6" y="408.8">1</text>
<text x="110.8" y="408.8">2</text>
<text x="179.9" y="408.8">3</text>
<text x="249.1" y="408.8">4</text>
<text x="318.2" y="408.8">5</text>
<text x="387.3" y="408.8">6</text>
<text x="456.5" y="408.8">7</text>
<text x="525.6" y="408.8">8</text>
</g>
<g font-size="3.2" fill="#000080">
<text x="346.7" y="22.2">U11</text>
<text x="346.7" y="25.5">RH-5015</text>
<text x="269.8" y="41.7">10uH</text>
<text x="269.8" y="38.5">L3</text>
<text x="346.7" y="41.4">RH-5015</text>
<text x="346.7" y="38.1">U1</text>
<text x="308.3" y="46.4">U6</text>
<text x="243.6" y="51.9">LM2733XMFX/NOPB</text>
<text x="269.7" y="48.7">U5</text>
<text x="299.9" y="48.9">MBR0530_C5204746</text>
<text x="49.5" y="65.4">TYPE-C 16P CB1.6 073</text>
<text x="49.5" y="62.2">USB1</text>
<text x="231.1" y="64.8">C8</text>
<text x="242.4" y="64.8">R7</text>
<text x="297.8" y="64.7">R8</text>
<text x="228.6" y="68.3">2.2uF</text>
<text x="242.4" y="67.9">47k</text>
<text x="297.8" y="67.9">160k</text>
<text x="297.8" y="76">C6</text>
<text x="121.3" y="82.8">U14</text>
<text x="297.8" y="79.2">140pF</text>
<text x="115.5" y="86">0603L100SLYR</text>
<text x="226.3" y="87.7">R15</text>
<text x="226.3" y="90.8">10k</text>
<text x="295.3" y="91.2">R9</text>
<text x="296.3" y="94.8">13.3k</text>
<text x="321" y="94.4">4.7uF</text>
<text x="321" y="91.2">C7</text>
<text x="136.9" y="100.1">10uF</text>
<text x="139.3" y="96.5">C9</text>
<text x="289" y="141.8">TDC-GP22_C5118842</text>
<text x="289" y="138.6">U9</text>
<text x="232.5" y="147.3">4MHz</text>
<text x="232.6" y="144.1">X1</text>
<text x="245.5" y="147.3">560k</text>
<text x="245.5" y="144.1">R23</text>
<text x="351.6" y="147.2">NC</text>
<text x="351.6" y="144.1">R28</text>
<text x="219.4" y="161.4">NC</text>
<text x="219.4" y="158.2">R29</text>
<text x="224.5" y="171.2">C28</text>
<text x="224.5" y="174.4">100nF</text>
<text x="453" y="179.2">U13</text>
<text x="525.6" y="177.6">LED1</text>
<text x="215.7" y="184.3">4.7k</text>
<text x="215.7" y="181.1">R27</text>
<text x="453" y="182.4">AMS1117-3.3</text>
<text x="483.3" y="184.7">C32</text>
<text x="525.6" y="180.8">FC-F1005UGK-520M5</text>
<text x="428.6" y="191.4">10uF</text>
<text x="428.6" y="188.3">C31</text>
<text x="483.3" y="187.9">10uF</text>
<text x="524.6" y="191.8">R1</text>
<text x="218.4" y="195.6">12pF</text>
<text x="218.4" y="192.4">C2</text>
<text x="524.6" y="194.9">10k</text>
<text x="218.4" y="209.7">12pF</text>
<text x="218.4" y="206.6">C3</text>
<text x="232.5" y="207.7">X2</text>
<text x="252.6" y="207.6">R24</text>
<text x="232.5" y="210.8">32.768kHz</text>
<text x="252.6" y="210.8">10M</text>
<text x="518.2" y="250.3">R25</text>
<text x="224.5" y="255.2">J1</text>
<text x="518.2" y="253.4">22</text>
<text x="203.2" y="258.4">HDR-M-2.54_1x8</text>
<text x="326" y="261.9">HDR-M-2.54_1x8</text>
<text x="326" y="258.7">J3</text>
<text x="534.5" y="262.3">C26</text>
<text x="534.5" y="265.5">100uF</text>
<text x="409.2" y="273.1">L9</text>
<text x="456.5" y="274.1">LT1761ES5-3.3#PBF</text>
<text x="456.5" y="270.9">U10</text>
<text x="518.2" y="273.2">R26</text>
<text x="409.2" y="276.2">120</text>
<text x="518.2" y="276.4">22</text>
<text x="426.9" y="287">C23</text>
<text x="486.8" y="287">C1</text>
<text x="502.7" y="287">C24</text>
<text x="534.5" y="285.2">C27</text>
<text x="424.4" y="290.6">1uF</text>
<text x="484.4" y="290.6">10nF</text>
<text x="502.7" y="290.2">10uF</text>
<text x="534.5" y="288.4">100uF</text>
<text x="153.1" y="296.5">HDR-M-2.54_1x10</text>
<text x="153.1" y="299.6">J2</text>
<text x="142.5" y="346.6">RH-5015</text>
<text x="142.5" y="343.4">U3</text>
<text x="150.6" y="357.5">R31</text>
<text x="150.6" y="360.7">0R</text>
<text x="66.9" y="369.9">U7</text>
<text x="220.3" y="371.7">U8</text>
<text x="330.5" y="369.9">R32</text>
<text x="66.9" y="373.1">BM06B-SRSS-TB(LF)(SN)</text>
<text x="220.3" y="374.9">BM06B-SRSS-TB(LF)(SN)</text>
<text x="330.5" y="373">0R</text>
<text x="330.6" y="381.9">U2</text>
<text x="330.6" y="385.1">RH-5015</text>
</g>
<g font-size="3.2" fill="#00f">
<text x="351.2" y="29.8">1</text>
<text x="347.7" y="31.5">1</text>
<text x="347.7" y="47.4">1</text>
<text x="351.2" y="45.6">1</text>
<text x="251.8" y="56.2">5</text>
<text x="255.3" y="58">VIN</text>
<text x="282.7" y="58">SW</text>
<text x="289.5" y="56.2">1</text>
<text x="251.8" y="63.3">4</text>
<text x="255.3" y="65.1">nSHDN</text>
<text x="284" y="65.1">FB</text>
<text x="289.5" y="63.3">3</text>
<text x="52.1" y="77.4">A1</text>
<text x="70.2" y="72.5" transform="rotate(-90 70.2 72.5)">26</text>
<text x="77.3" y="72.5" transform="rotate(-90 77.3 72.5)">25</text>
<text x="91.9" y="77.4">B12</text>
<text x="57.7" y="79.2">GND</text>
<text x="71.6" y="79.3" transform="rotate(-90 71.6 79.3)">EH</text>
<text x="78.7" y="79.3" transform="rotate(-90 78.7 79.3)">EH</text>
<text x="83.1" y="79.2">GND</text>
<text x="52.1" y="88">A4</text>
<text x="57.7" y="89.7">VBUS</text>
<text x="81.6" y="89.7">VBUS</text>
<text x="91.9" y="88">B9</text>
<text x="52.1" y="95">A6</text>
<text x="52.1" y="91.5">A5</text>
<text x="57.7" y="93.3">CC1</text>
<text x="81.7" y="93.3">SUB2</text>
<text x="91.9" y="91.5">B8</text>
<text x="91.9" y="95">B7</text>
<text x="52.1" y="98.6">A7</text>
<text x="57.7" y="100.3">DN1</text>
<text x="57.7" y="96.8">DP1</text>
<text x="83.6" y="96.8">DN2</text>
<text x="84" y="100.3">DP2</text>
<text x="91.9" y="98.6">B6</text>
<text x="52.1" y="105.6">A9</text>
<text x="52.1" y="102.1">A8</text>
<text x="57.7" y="107.4">VBUS</text>
<text x="57.7" y="103.9">SUB1</text>
<text x="81.6" y="107.4">VBUS</text>
<text x="84" y="103.9">CC2</text>
<text x="91.9" y="102.1">B5</text>
<text x="91.9" y="105.6">B4</text>
<text x="50.1" y="116.2">A12</text>
<text x="57.7" y="118">GND</text>
<text x="71.6" y="119.4" transform="rotate(-90 71.6 119.4)">EH</text>
<text x="78.7" y="119.4" transform="rotate(-90 78.7 119.4)">EH</text>
<text x="83.1" y="118">GND</text>
<text x="91.9" y="116.2">B1</text>
<text x="70.2" y="125.9" transform="rotate(-90 70.2 125.9)">27</text>
<text x="77.3" y="125.9" transform="rotate(-90 77.3 125.9)">28</text>
<text x="265.9" y="149.7">1</text>
<text x="308.7" y="148">EP</text>
<text x="314.1" y="149.7">32</text>
<text x="314.1" y="146.2">33</text>
<text x="265.9" y="153.2">2</text>
<text x="269.4" y="151.5">XIN</text>
<text x="269.4" y="155">XOUT</text>
<text x="295.8" y="151.5">EN_START</text>
<text x="302.2" y="155">START</text>
<text x="314.1" y="153.2">31</text>
<text x="265.9" y="156.8">3</text>
<text x="269.4" y="158.5">VIO</text>
<text x="302.1" y="158.5">STOP1</text>
<text x="314.1" y="156.8">30</text>
<text x="265.9" y="163.8">5</text>
<text x="265.9" y="167.4">6</text>
<text x="269.4" y="165.6">FIRE_UP</text>
<text x="314.1" y="167.4">27</text>
<text x="265.9" y="170.9">7</text>
<text x="269.4" y="169.1">FIRE_DOWN</text>
<text x="269.4" y="172.6">FIRE_IN</text>
<text x="295.7" y="172.6">EN_STOP1</text>
<text x="302.1" y="169.1">STOP2</text>
<text x="314.1" y="170.9">26</text>
<text x="265.9" y="174.4">8</text>
<text x="265.9" y="177.9">9</text>
<text x="269.4" y="176.2">INTN</text>
<text x="269.4" y="179.7">SSN</text>
<text x="295.7" y="176.2">EN_STOP2</text>
<text x="306.8" y="179.7">PT1</text>
<text x="314.1" y="177.9">24</text>
<text x="314.1" y="174.4">25</text>
<text x="263.9" y="181.5">10</text>
<text x="263.9" y="185">11</text>
<text x="269.4" y="183.2">SCK</text>
<text x="306.8" y="183.2">PT2</text>
<text x="314.1" y="185">22</text>
<text x="314.1" y="181.5">23</text>
<text x="263.9" y="188.5">12</text>
<text x="269.4" y="186.8">SI</text>
<text x="269.4" y="190.3">SO</text>
<text x="306.7" y="186.8">VIO</text>
<text x="440.5" y="190.3">2</text>
<text x="467.6" y="190.3">4</text>
<text x="263.9" y="192.1">13</text>
<text x="269.4" y="193.8">RSTN</text>
<text x="306.8" y="197.3">PT4</text>
<text x="306.8" y="193.8">PT3</text>
<text x="314.1" y="195.6">19</text>
<text x="314.1" y="192.1">20</text>
<text x="440.5" y="193.8">3</text>
<text x="444" y="192.1">VOUT</text>
<text x="444" y="195.6">VIN</text>
<text x="457.2" y="192.1">VOUT</text>
<text x="263.9" y="199.1">15</text>
<text x="263.9" y="202.6">16</text>
<text x="269.4" y="200.9">CLK32OUT</text>
<text x="301.8" y="200.9">LOADT</text>
<text x="314.1" y="202.6">17</text>
<text x="314.1" y="199.1">18</text>
<text x="269.4" y="204.4">CLK32IN</text>
<text x="300" y="204.4">SENSET</text>
<text x="443.9" y="278.5">1</text>
<text x="449.1" y="279.9">IN</text>
<text x="461.4" y="279.9">OUT</text>
<text x="471.3" y="278.5">5</text>
<text x="443.9" y="285.5">3</text>
<text x="449.1" y="286.9">SHDN# BYP</text>
<text x="471.3" y="285.5">4</text>
<text x="146" y="353.4" transform="rotate(-90 146 353.4)">1</text>
<text x="109" y="354.7" transform="rotate(-90 109 354.7)">8</text>
<text x="110.4" y="359.2" transform="rotate(-90 110.4 359.2)">8</text>
<text x="118.2" y="359.6">1</text>
<text x="144.3" y="356.9" transform="rotate(-90 144.3 356.9)">1</text>
<text x="262.5" y="356.4" transform="rotate(-90 262.5 356.4)">8</text>
<text x="113.7" y="361">1</text>
<text x="113.7" y="364.6">2</text>
<text x="118.2" y="363.1">2</text>
<text x="263.9" y="360.9" transform="rotate(-90 263.9 360.9)">8</text>
<text x="267.2" y="362.8">1</text>
<text x="271.6" y="361.4">1</text>
<text x="271.6" y="364.9">2</text>
<text x="113.7" y="368.1">3</text>
<text x="113.7" y="371.6">4</text>
<text x="118.2" y="366.7">3</text>
<text x="118.2" y="370.2">4</text>
<text x="267.2" y="366.3">2</text>
<text x="267.2" y="369.9">3</text>
<text x="271.6" y="368.4">3</text>
<text x="271.6" y="372">4</text>
<text x="113.7" y="375.1">5</text>
<text x="118.2" y="373.7">5</text>
<text x="118.2" y="377.3">6</text>
<text x="267.2" y="373.4">4</text>
<text x="267.2" y="376.9">5</text>
<text x="271.6" y="375.5">5</text>
<text x="110.4" y="380.4" transform="rotate(-90 110.4 380.4)">7</text>
<text x="113.7" y="378.7">6</text>
<text x="263.9" y="382.2" transform="rotate(-90 263.9 382.2)">7</text>
<text x="267.2" y="380.4">6</text>
<text x="271.6" y="379">6</text>
<text x="326" y="379.2" transform="rotate(-90 326 379.2)">1</text>
<text x="327.7" y="382.7" transform="rotate(-90 327.7 382.7)">1</text>
<text x="109" y="384.9" transform="rotate(-90 109 384.9)">7</text>
<text x="262.5" y="386.7" transform="rotate(-90 262.5 386.7)">7</text>
</g>
<g font-size="3.2">
<text x="289.5" y="59.8">2</text>
<text x="280.7" y="61.5">GND</text>
<text x="265.9" y="160.3">4</text>
<text x="269.4" y="162.1">GND</text>
<text x="305.4" y="165.6">GND</text>
<text x="314.1" y="163.8">28</text>
<text x="305.4" y="190.3">GND</text>
<text x="314.1" y="188.5">21</text>
<text x="440.5" y="186.8">1</text>
<text x="444" y="188.5">GND</text>
<text x="154.8" y="262.6">9</text>
<text x="154.8" y="259.1">10</text>
<text x="154.8" y="269.7">7</text>
<text x="154.8" y="266.1">8</text>
<text x="224.2" y="264.4">1</text>
<text x="224.2" y="267.9">2</text>
<text x="327.6" y="267.9">1</text>
<text x="154.8" y="273.2">6</text>
<text x="224.2" y="271.4">3</text>
<text x="224.2" y="275">4</text>
<text x="327.6" y="271.4">2</text>
<text x="327.6" y="275">3</text>
<text x="154.8" y="280.2">4</text>
<text x="154.8" y="276.7">5</text>
<text x="224.2" y="278.5">5</text>
<text x="327.6" y="278.5">4</text>
<text x="154.8" y="287.3">2</text>
<text x="154.8" y="283.8">3</text>
<text x="224.2" y="282">6</text>
<text x="224.2" y="285.5">7</text>
<text x="327.6" y="282">5</text>
<text x="327.6" y="285.5">6</text>
<text x="154.8" y="290.8">1</text>
<text x="224.2" y="289.1">8</text>
<text x="327.6" y="289.1">7</text>
<text x="327.6" y="292.6">8</text>
<text x="458.3" y="297.1" transform="rotate(-90 458.3 297.1)">2</text>
</g>
<g font-size="3.2" fill="#f00">
<text x="314.1" y="160.3">29</text>
<text x="306.1" y="162.1">VCC</text>
<text x="263.9" y="195.6">14</text>
<text x="269.4" y="197.3">VCC</text>
</g>
</svg>
